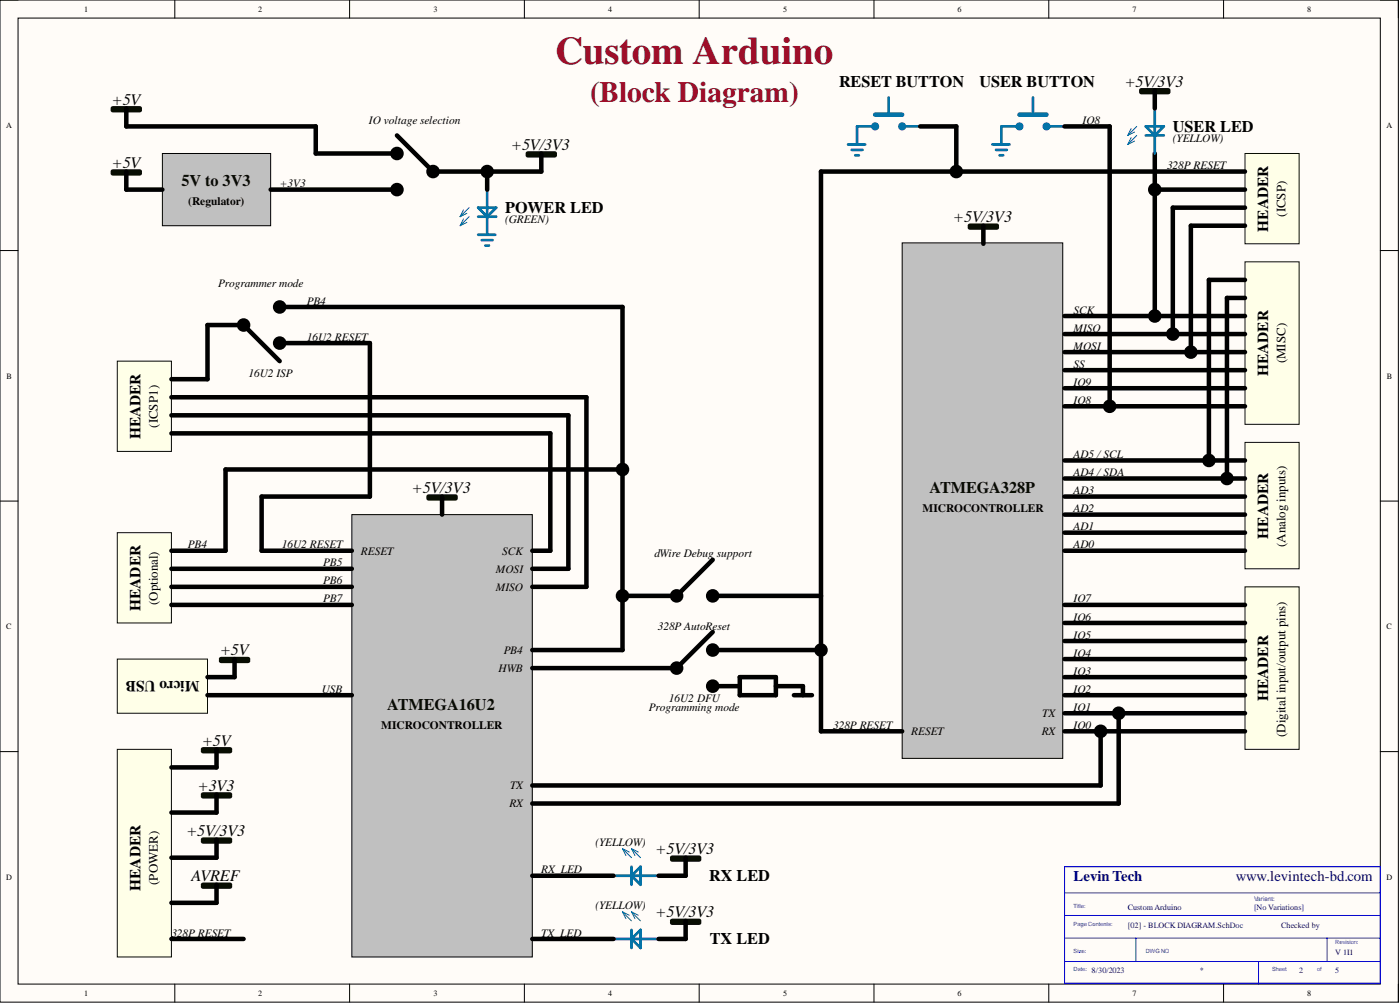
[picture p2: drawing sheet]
<svg xmlns="http://www.w3.org/2000/svg" width="393mm" height="282mm" viewBox="0 0 393 282" stroke-linecap="round" stroke-linejoin="round" font-family="sans-serif">
<path d="M0 0h392.9v281.3h-392.9z" fill-rule="evenodd" fill="#fffcf8"/>
<path d="M0 0h392.9v281.3h-392.9z" fill="none" stroke="#000" stroke-width=".28"/>
<path d="M5.1 5.1h382.7v271.2h-382.7z" fill-rule="evenodd" fill="#fffcf8"/>
<g fill="none" stroke="#000" stroke-width=".28">
<path d="M0 0h5.1M5.1 5.1h382.7v271.2h-382.7zM49.1 0v5.1M98.2 0v5.1M147.3 0v5.1M196.4 0v5.1M245.6 0v5.1M294.7 0v5.1M343.8 0v5.1M387.8 0h5.1v5.1M0 70.3h5.1M387.8 70.3h5.1"/>
<path d="M0 140.7h5.1M387.8 140.7h5.1M0 211h5.1M387.8 211h5.1M49.1 276.3v5M98.2 276.3v5M147.3 276.3v5M196.4 276.3v5M245.6 276.3v5M294.7 276.3v5M343.8 276.3v5M392.9 276.3v5"/>
</g>
<path d="M299.1 243.3h88.7v32.7h-88.7zM299.1 250.7h88.7M299.4 257h88.4M299.1 263.4h88.7M299.4 269.9h88.4M319.1 263.4v6.5M353.6 269.9v6.4M372.9 263.4v6.5" fill="none" stroke="#00f" stroke-width=".28"/>
<path d="M253.5 68.2h45.1v144.7h-45.1z" fill-rule="evenodd" fill="#c0c0c0"/>
<path d="M253.5 68.2h45.1v144.7h-45.1z" fill="none" stroke="#000" stroke-width=".28"/>
<path d="M349.8 124.2h15.2v35.5h-15.2z" fill-rule="evenodd" fill="#ffffe8"/>
<path d="M349.8 124.2h15.2v35.5h-15.2z" fill="none" stroke="#080d02" stroke-width=".28"/>
<path d="M299.1 129.3h50.7M192.6 240.8v5.1" fill="none" stroke="#000" stroke-width="1.3"/>
<path d="M245.9 35.5h-5.1v5.1M172.4 245.9h12.6M177.4 243.3v5.1M177.4 245.9l2.6-2.6v5.1z" fill="none" stroke="#0075ad" stroke-width=".76"/>
<path d="M174.9 238.3l2.5 2.5M174.9 238.3l1 1.9M174.9 238.3l1.9 .9M177.4 238.3l2.6 2.5M177.4 238.3l1 1.9M177.4 238.3l1.9 .9" fill="none" stroke="#0075ad" stroke-width=".28"/>
<path d="M188.8 240.8h7.6M188.8 241.3h7.6" fill="none" stroke="#080d02" stroke-width="1.3"/>
<path d="M245.9 32.2h7.6" fill="none" stroke="#0075ad" stroke-width="1.3"/>
<circle cx="245.9" cy="35.5" r=".76" fill="#0075ad"/>
<g fill="none" stroke="#0075ad" stroke-width=".76">
<path d="M253.5 35.5h5"/>
<circle cx="245.9" cy="35.5" r=".76"/>
</g>
<circle cx="253.5" cy="35.5" r=".76" fill="#0075ad"/>
<g fill="none" stroke="#0075ad" stroke-width=".76">
<path d="M249.7 27.4v4.8M238.3 40.6h4.8M239.3 42.1h3M240.3 43.6h1"/>
<circle cx="253.5" cy="35.5" r=".76"/>
</g>
<path d="M299.1 134.3h50.7M299.1 139.4h50.7M299.1 144.5h50.7M299.1 149.5h50.7M299.1 154.6h50.7" fill="none" stroke="#000" stroke-width="1.3"/>
<path d="M349.8 164.8h15.2v45.6h-15.2z" fill-rule="evenodd" fill="#ffffe8"/>
<path d="M349.8 164.8h15.2v45.6h-15.2z" fill="none" stroke="#080d02" stroke-width=".28"/>
<path d="M299.1 169.8h50.7M299.1 174.9h50.7M299.1 180h50.7M299.1 185h50.7M299.1 190.1h50.7M299.1 195.2h50.7M299.1 200.2h50.7M299.1 205.3h50.7" fill="none" stroke="#000" stroke-width="1.3"/>
<path d="M349.8 73.5h15.2v45.6h-15.2z" fill-rule="evenodd" fill="#ffffe8"/>
<path d="M349.8 73.5h15.2v45.6h-15.2z" fill="none" stroke="#080d02" stroke-width=".28"/>
<path d="M299.1 88.7h50.7M299.1 93.8h50.7M299.1 98.9h50.7M299.1 103.9h50.7M299.1 109h50.7M299.1 114.1h50.7" fill="none" stroke="#000" stroke-width="1.3"/>
<path d="M98.9 144.5h50.7v124.2h-50.7z" fill-rule="evenodd" fill="#c0c0c0"/>
<path d="M98.9 144.5h50.7v124.2h-50.7z" fill="none" stroke="#000" stroke-width=".28"/>
<path d="M33 185h25.3v15.2h-25.3z" fill-rule="evenodd" fill="#ffffe8"/>
<path d="M33 185h25.3v15.2h-25.3z" fill="none" stroke="#080d02" stroke-width=".28"/>
<g fill="none" stroke="#000" stroke-width="1.3">
<path d="M324.4 43.1v45.6M329.5 58.3v35.5M276.3 63.4v5M334.6 63.4v35.5M349.8 78.6h-10.1v50.7M349.8 83.6h-5.1v50.7M124.2 139.4v5.1M149.6 159.7h10.1M149.6 154.6h5M149.6 164.8h15.2M58.3 195.2h40.6M65.9 185v5.1h-7.6"/>
<circle cx="324.5" cy="88.7" r="1.27"/>
<circle cx="329.5" cy="93.8" r="1.27"/>
<circle cx="334.6" cy="98.9" r="1.27"/>
<circle cx="339.7" cy="129.3" r="1.27"/>
<circle cx="344.7" cy="134.3" r="1.27"/>
</g>
<path d="M272.5 63.4h7.6M272.5 63.9h7.6M120.4 139.4h7.6M120.4 139.9h7.6M62.1 185h7.6M62.1 185.5h7.6" fill="none" stroke="#080d02" stroke-width="1.3"/>
<g fill="#000">
<circle cx="324.5" cy="88.7" r="1.27"/>
<circle cx="329.5" cy="93.8" r="1.27"/>
<circle cx="334.6" cy="98.9" r="1.27"/>
<circle cx="339.7" cy="129.3" r="1.27"/>
<circle cx="344.7" cy="134.3" r="1.27"/>
</g>
<path d="M45.6 43.1h30.4v20.3h-30.4z" fill-rule="evenodd" fill="#c0c0c0"/>
<path d="M45.6 43.1h30.4v20.3h-30.4z" fill="none" stroke="#000" stroke-width=".28"/>
<path d="M31.7 48.2h7.6M31.7 48.7h7.6M148.3 43.1h7.6M148.3 43.6h7.6M188.8 258.5h7.6M188.8 259h7.6" fill="none" stroke="#080d02" stroke-width="1.3"/>
<path d="M35.5 35.5h53.2M35.5 48.2v5h10.1M152.1 43.1v5.1M192.6 258.5v5.1" fill="none" stroke="#000" stroke-width="1.3"/>
<path d="M134.3 58.3h5.1l-2.5 2.5zM136.9 53.2v12.7M134.3 60.8h5.1M172.4 263.6h12.6M177.4 261.1v5M177.4 263.6l2.6-2.5v5z" fill="none" stroke="#0075ad" stroke-width=".76"/>
<path d="M130.2 58.9l-.9 1.9M131.2 59.9l-1.9 .9M131.8 58.3l-2.5 2.5M130.2 61.5l-.9 1.9M131.2 62.4l-1.9 1M131.8 60.8l-2.5 2.6M174.9 256l2.5 2.5M174.9 256l1 1.9M174.9 256l1.9 1M177.4 256l2.6 2.5M177.4 256l1 1.9M177.4 256l1.9 1" fill="none" stroke="#0075ad" stroke-width=".28"/>
<path d="M349.8 43.1h15.2v25.3h-15.2z" fill-rule="evenodd" fill="#ffffe8"/>
<path d="M349.8 43.1h15.2v25.3h-15.2z" fill="none" stroke="#080d02" stroke-width=".28"/>
<g fill="none" stroke="#000" stroke-width="1.3">
<path d="M230.7 48.2h119.1M324.4 53.2h25.4M329.5 58.3h20.3M334.6 63.4h15.2M309.2 205.3v15.2h-159.6M314.3 200.2v25.4h-164.7"/>
<circle cx="324.5" cy="53.2" r="1.27"/>
<circle cx="309.2" cy="205.3" r="1.27"/>
<circle cx="314.3" cy="200.2" r="1.27"/>
</g>
<g fill="#000">
<circle cx="324.5" cy="53.2" r="1.27"/>
<circle cx="309.2" cy="205.3" r="1.27"/>
<circle cx="314.3" cy="200.2" r="1.27"/>
</g>
<path d="M33 101.4h15.2v25.3h-15.2z" fill-rule="evenodd" fill="#ffffe8"/>
<path d="M33 101.4h15.2v25.3h-15.2z" fill="none" stroke="#080d02" stroke-width=".28"/>
<path d="M48.2 116.6h111.5v43.1M48.2 111.5h116.6v53.3M48.2 106.5h10.1M48.2 121.7h106.4v32.9M149.6 245.9h22.8M149.6 263.6h22.8" fill="none" stroke="#000" stroke-width="1.3"/>
<path d="M286.4 32.2h7.6" fill="none" stroke="#0075ad" stroke-width="1.3"/>
<path d="M286.4 35.5h-5v5.1" fill="none" stroke="#0075ad" stroke-width=".76"/>
<circle cx="286.4" cy="35.5" r=".76" fill="#0075ad"/>
<g fill="none" stroke="#0075ad" stroke-width=".76">
<path d="M294 35.5h5.1"/>
<circle cx="286.4" cy="35.5" r=".76"/>
</g>
<circle cx="294" cy="35.5" r=".76" fill="#0075ad"/>
<g fill="none" stroke="#0075ad" stroke-width=".76">
<path d="M290.2 27.4v4.8M278.8 40.6h4.8M279.8 42.1h3.1M280.9 43.6h1"/>
<circle cx="294" cy="35.5" r=".76"/>
</g>
<g fill="none" stroke="#000" stroke-width="1.3">
<path d="M35.5 30.4v5.1M88.7 35.5v7.6h22.8M111.5 38l10.2 10.2h30.4M258.5 35.5h10.2M299.1 35.5h12.7M76 53.2h35.5M230.7 48.2v157.1h22.8M78.6 86.2h96.3v96.3h-25.3M78.6 96.3h25.3v43.1h-30.4M78.6 101.4l-10.2-10.1h-10.1v15.2M73.5 154.6h25.4M200.2 157.2l-10.1 10.1h-15.2"/>
<path d="M200.2 167.3h30.5M200.2 177.4l-10.1 10.2h-40.5M200.2 182.5h30.5M200.2 192.6h7.7M207.9 190.1h10.1v5.1h-10.1zM218 192.6h7.6v2.6M223.1 195.2h5"/>
<circle cx="111.5" cy="43.1" r="1.27"/>
<circle cx="111.5" cy="53.2" r="1.27"/>
<circle cx="121.7" cy="48.2" r="1.27"/>
<circle cx="68.4" cy="91.3" r="1.27"/>
<circle cx="78.6" cy="96.3" r="1.27"/>
<circle cx="78.6" cy="86.2" r="1.27"/>
<circle cx="174.9" cy="167.3" r="1.27"/>
<circle cx="190.1" cy="167.3" r="1.27"/>
<circle cx="200.2" cy="167.3" r="1.27"/>
<circle cx="190.1" cy="187.6" r="1.27"/>
<circle cx="200.2" cy="182.5" r="1.27"/>
<circle cx="200.2" cy="192.6" r="1.27"/>
<circle cx="230.7" cy="182.5" r="1.27"/>
</g>
<g fill="#000">
<circle cx="111.5" cy="43.1" r="1.27"/>
<circle cx="111.5" cy="53.2" r="1.27"/>
<circle cx="121.7" cy="48.2" r="1.27"/>
<circle cx="68.4" cy="91.3" r="1.27"/>
<circle cx="78.6" cy="96.3" r="1.27"/>
<circle cx="78.6" cy="86.2" r="1.27"/>
<circle cx="174.9" cy="167.3" r="1.27"/>
<circle cx="190.1" cy="167.3" r="1.27"/>
<circle cx="200.2" cy="167.3" r="1.27"/>
<circle cx="190.1" cy="187.6" r="1.27"/>
<circle cx="200.2" cy="182.5" r="1.27"/>
<circle cx="200.2" cy="192.6" r="1.27"/>
<circle cx="230.7" cy="182.5" r="1.27"/>
</g>
<path d="M31.7 30.4h7.6M31.7 30.9h7.6" fill="none" stroke="#080d02" stroke-width="1.3"/>
<path d="M33 149.5h15.2v25.4h-15.2z" fill-rule="evenodd" fill="#ffffe8"/>
<path d="M33 149.5h15.2v25.4h-15.2z" fill="none" stroke="#080d02" stroke-width=".28"/>
<g fill="none" stroke="#000" stroke-width="1.3">
<path d="M268.7 35.5v12.7M311.8 35.5v78.6M324.4 25.4v5M136.9 48.2v5M73.5 139.4v15.2M48.2 154.6h15.2M48.2 159.7h50.7M48.2 164.8h50.7M48.2 169.8h50.7M185 245.9h7.6M185 263.6h7.6"/>
<circle cx="136.9" cy="48.2" r="1.27"/>
<circle cx="268.7" cy="48.2" r="1.27"/>
<circle cx="311.8" cy="114.1" r="1.27"/>
</g>
<path d="M321.9 38h5.1M321.9 35.5h5.1l-2.6 2.5zM324.4 30.4v12.7M134.3 65.9h4.9M135.4 67.4h3M136.4 68.9h1" fill="none" stroke="#0075ad" stroke-width=".76"/>
<path d="M317.8 36.1l-1 1.9M317.8 38.6l-1 2M318.8 37.1l-2 .9M318.8 39.6l-2 1M319.4 35.5l-2.6 2.5M319.4 38l-2.6 2.6" fill="none" stroke="#0075ad" stroke-width=".28"/>
<path d="M320.6 25.4h7.7M320.6 25.9h7.7" fill="none" stroke="#080d02" stroke-width="1.3"/>
<g fill="#000">
<circle cx="136.9" cy="48.2" r="1.27"/>
<circle cx="268.7" cy="48.2" r="1.27"/>
<circle cx="311.8" cy="114.1" r="1.27"/>
</g>
<path d="M33 210.4h15.2v58.3h-15.2z" fill-rule="evenodd" fill="#ffffe8"/>
<path d="M33 210.4h15.2v58.3h-15.2z" fill="none" stroke="#080d02" stroke-width=".28"/>
<path d="M57 210.4h7.6M57 210.9h7.6M57 235.7h7.6M57 236.2h7.6M57 223.1h7.6M57 223.6h7.6M57 248.4h7.6M57 248.9h7.6" fill="none" stroke="#080d02" stroke-width="1.3"/>
<g fill="none" stroke="#000" stroke-width="1.3">
<path d="M174.9 131.8h-111.5v22.8M60.8 210.4v5h-12.6M60.8 223.1v5h-12.6M60.8 235.7v5.1h-12.6M60.8 248.4v5.1h-12.6M48.2 263.6h20.2"/>
<circle cx="174.9" cy="131.8" r="1.27"/>
</g>
<circle cx="174.9" cy="131.8" r="1.27" fill="#000"/>
<text font-size="11" fill="#9e0e29" x="156" y="17.9">Custom Arduino</text>
<text font-size="8.3" fill="#9e0e29" x="165.8" y="28.6">(Block Diagram)</text>
<g font-size="4.6">
<text x="31.4" y="29.4">+5V</text>
<text x="235.7" y="24.3">RESET BUTTON</text>
<text x="275.2" y="24.3">USER BUTTON</text>
<text x="316" y="24.3">+5V/3V3</text>
<text x="329.5" y="37">USER LED</text>
<text x="31.4" y="47.1">+5V</text>
<text x="143.6" y="42.1">+5V/3V3</text>
<text x="141.9" y="59.8">POWER LED</text>
<text x="267.8" y="62.4">+5V/3V3</text>
<text x="115.8" y="138.4">+5V/3V3</text>
<text x="61.8" y="184">+5V</text>
<text x="56.8" y="209.4">+5V</text>
<text x="55.6" y="222">+3V3</text>
<text x="52.4" y="234.7">+5V/3V3</text>
<text x="184.2" y="239.8">+5V/3V3</text>
<text x="53.8" y="247.4">AVREF</text>
<text x="199.2" y="247.4">RX LED</text>
<text x="184.2" y="257.5">+5V/3V3</text>
<text x="199.4" y="265.1">TX LED</text>
</g>
<g font-size="4.6" fill="#080d02">
<text x="51" y="52.2">5V to 3V3</text>
<text x="261.2" y="138.4">ATMEGA328P</text>
<text x="108.8" y="199.2">ATMEGA16U2</text>
</g>
<g font-size="4.3">
<text x="356.3" y="65.1" transform="rotate(-90 356.3 65.1)">HEADER</text>
<text x="356.3" y="105.6" transform="rotate(-90 356.3 105.6)">HEADER</text>
<text x="39.5" y="123.4" transform="rotate(-90 39.5 123.4)">HEADER</text>
<text x="356.3" y="151.2" transform="rotate(-90 356.3 151.2)">HEADER</text>
<text x="39.5" y="171.5" transform="rotate(-90 39.5 171.5)">HEADER</text>
<text x="56" y="191.2" transform="rotate(-180 56 191.2)">Micro USB</text>
<text x="356.3" y="196.9" transform="rotate(-90 356.3 196.9)">HEADER</text>
<text x="39.5" y="250.1" transform="rotate(-90 39.5 250.1)">HEADER</text>
</g>
<g font-size="4.1" fill="#000080">
<text x="301.6" y="247.5">Levin Tech</text>
<text x="347.3" y="247.5">www.levintech-bd.com</text>
</g>
<g font-size="3.6">
<text x="361.2" y="60.8" transform="rotate(-90 361.2 60.8)">(ICSP)</text>
<text x="361.2" y="102" transform="rotate(-90 361.2 102)">(MISC)</text>
<text x="44.4" y="120.1" transform="rotate(-90 44.4 120.1)">(ICSP1)</text>
<text x="361.2" y="153.5" transform="rotate(-90 361.2 153.5)">(Analog inputs)</text>
<text x="44.4" y="169.8" transform="rotate(-90 44.4 169.8)">(Optional)</text>
<text x="361.2" y="206.8" transform="rotate(-90 361.2 206.8)">(Digital input/output pins)</text>
<text x="44.4" y="248.4" transform="rotate(-90 44.4 248.4)">(POWER)</text>
</g>
<g font-size="3.2">
<text x="103.7" y="34.8">IO voltage selection</text>
<text x="304.2" y="34.8">IO8</text>
<text x="329.5" y="39.9">(YELLOW)</text>
<text x="327.9" y="47.5">328P RESET</text>
<text x="78.6" y="52.6">+3V3</text>
<text x="52.9" y="57.6">(Regulator)</text>
<text x="141.9" y="62.7">(GREEN)</text>
<text x="61.3" y="80.4">Programmer mode</text>
<text x="86.2" y="85.5">PB4</text>
<text x="301.6" y="88">SCK</text>
<text x="86.2" y="95.6">16U2 RESET</text>
<text x="301.6" y="93.1">MISO</text>
<text x="301.6" y="98.2">MOSI</text>
<text x="69.8" y="105.8">16U2 ISP</text>
<text x="301.6" y="103.2">SS</text>
<text x="301.6" y="108.3">IO9</text>
<text x="301.6" y="113.4">IO8</text>
<text x="301.6" y="128.6">AD5 /SCL</text>
<text x="301.6" y="133.7">AD4 /SDA</text>
<text x="259.2" y="143.8">MICROCONTROLLER</text>
<text x="301.6" y="138.7">AD3</text>
<text x="301.6" y="143.8">AD2</text>
<text x="301.6" y="148.9">AD1</text>
<text x="52.8" y="153.9">PB4</text>
<text x="79.2" y="153.9">16U2 RESET</text>
<text x="101.4" y="155.7">RESET</text>
<text x="141.1" y="155.7">SCK</text>
<text x="301.6" y="153.9">AD0</text>
<text x="90.8" y="159">PB5</text>
<text x="139.3" y="160.8">MOSI</text>
<text x="183.9" y="156.5">dWire Debug support</text>
<text x="90.8" y="164.1">PB6</text>
<text x="139.3" y="165.9">MISO</text>
<text x="90.8" y="169.1">PB7</text>
<text x="301.6" y="169.1">IO7</text>
<text x="184.9" y="176.8">328P AutoReset</text>
<text x="301.6" y="174.2">IO6</text>
<text x="301.6" y="179.3">IO5</text>
<text x="141.5" y="183.6">PB4</text>
<text x="301.6" y="184.4">IO4</text>
<text x="140.1" y="188.7">HWB</text>
<text x="301.6" y="189.4">IO3</text>
<text x="90.4" y="194.5">USB</text>
<text x="187.9" y="197">16U2 DFU</text>
<text x="301.6" y="194.5">IO2</text>
<text x="182.3" y="199.6">Programming mode</text>
<text x="292.8" y="201.3">TX</text>
<text x="301.6" y="199.6">IO1</text>
<text x="107.1" y="204.6">MICROCONTROLLER</text>
<text x="234.1" y="204.6">328P RESET</text>
<text x="256" y="206.4">RESET</text>
<text x="292.7" y="206.4">RX</text>
<text x="301.6" y="204.6">IO0</text>
<text x="143.3" y="221.6">TX</text>
<text x="143.1" y="226.7">RX</text>
<text x="167.3" y="237.6">(YELLOW)</text>
<text x="152.1" y="245.2">RX_LED</text>
<text x="167.3" y="255.3">(YELLOW)</text>
<text x="48.2" y="262.9">328P RESET</text>
<text x="152.1" y="262.9">TX_LED</text>
</g>
<g font-size="2.3">
<text x="23.7" y="3.3">1</text>
<text x="72.6" y="3.3">2</text>
<text x="121.8" y="3.3">3</text>
<text x="170.8" y="3.3">4</text>
<text x="220" y="3.3">5</text>
<text x="269" y="3.3">6</text>
<text x="318.2" y="3.3">7</text>
<text x="367.3" y="3.3">8</text>
<text x="1.7" y="35.9">A</text>
<text x="389.5" y="35.9">A</text>
<text x="1.9" y="106.3">B</text>
<text x="389.7" y="106.3">B</text>
<text x="1.8" y="176.6">C</text>
<text x="389.6" y="176.6">C</text>
<text x="1.8" y="247">D</text>
<text x="389.6" y="247">D</text>
<text x="23.7" y="279.6">1</text>
<text x="72.6" y="279.6">2</text>
<text x="121.8" y="279.6">3</text>
<text x="170.8" y="279.6">4</text>
<text x="220" y="279.6">5</text>
<text x="269" y="279.6">6</text>
<text x="318.2" y="279.6">7</text>
<text x="367.3" y="279.6">8</text>
</g>
<g font-size="2.3" fill="#000080">
<text x="316.8" y="255.5">CustomArduino</text>
<text x="352.3" y="255.5">[No Variations]</text>
<text x="316.8" y="260.6">[02] - BLOCK DIAGRAM.SchDoc</text>
<text x="359.9" y="260.6">Checked by</text>
<text x="375.1" y="268.2">V 1I1</text>
<text x="306.7" y="273.2">8/30/2023</text>
<text x="337.1" y="273.2">*</text>
<text x="365" y="273.2">2</text>
<text x="375.1" y="273.2">5</text>
</g>
<text font-size="1.8" fill="#00f" x="352.3" y="253">Variant:</text>
<g font-size="1.6" fill="#00f">
<text x="301.6" y="254.9">Title:</text>
<text x="301.6" y="260">Page Contents:</text>
<text x="301.6" y="267.6">Size:</text>
<text x="321.9" y="267.6">DWGNO</text>
<text x="375.1" y="265">Revision:</text>
<text x="301.6" y="272.6">Date:</text>
<text x="357.4" y="272.6">Sheet</text>
<text x="370.1" y="272.6">of</text>
</g>
</svg>
